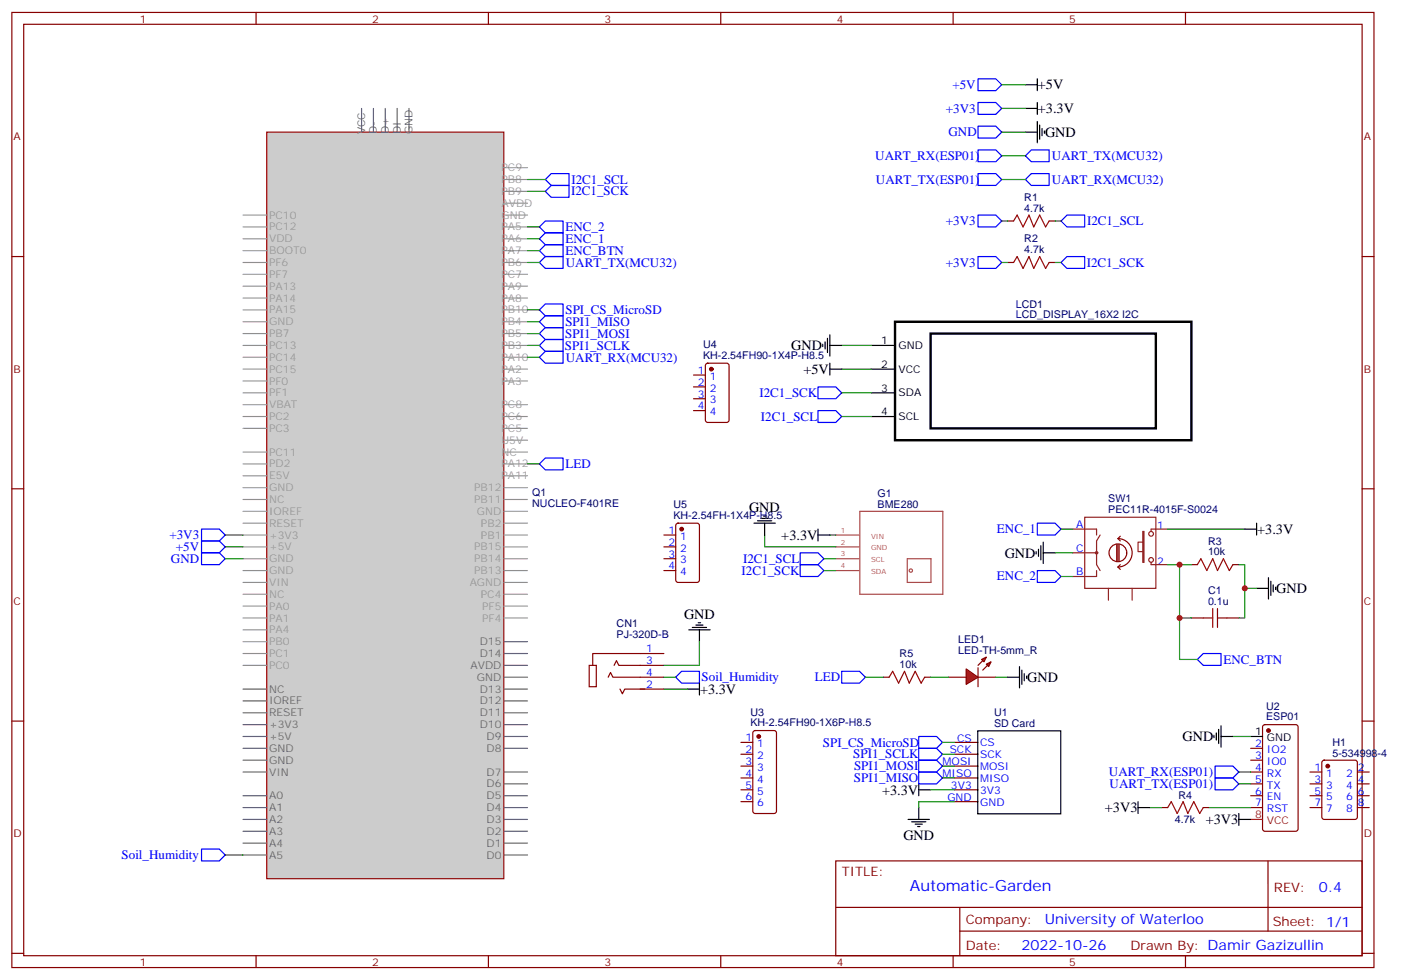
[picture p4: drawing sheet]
<svg xmlns="http://www.w3.org/2000/svg" width="417mm" height="292mm" viewBox="0 0 417 292" stroke-linecap="round" stroke-linejoin="round" font-family="sans-serif">
<g fill="none" stroke="#870000" stroke-width=".35">
<path d="M3.5 3.7h405.4v284.3h-405.4zM7.1 7.2h398.2v277.3h-398.2zM76.2 3.7v3.5M145.3 3.7v3.5M214.5 3.7v3.5M283.6 3.7v3.5M352.8 3.7v3.5M3.5 76.4h3.6M405.3 76.4h3.6M3.5 145.5h3.6M405.3 145.5h3.6M3.5 214.7h3.6"/>
<path d="M405.3 214.7h3.6M248.7 256.3h156.6v28.2h-156.6zM377.3 256.3v20.9M248.7 270.1h156.5M285.6 277.2h119.6M285.6 270.1v14.2M3.5 283.8h3.6M76.2 284.5v3.5M145.3 284.5v3.5M214.5 284.5v3.5M283.6 284.5v3.5M352.8 284.5v3.5"/>
<path d="M405.3 283.8h3.6"/>
</g>
<path d="M79.4 39.3h70.5v222.3h-70.5z" fill="#ccc" stroke="#900" stroke-width=".35"/>
<g fill="none" stroke="#999" stroke-width=".35">
<path d="M149.9 49.9h7.1M149.9 53.4h7.1M149.9 57h7.1M72.3 64h7.1M72.3 67.6h7.1M72.3 71.1h7.1M72.3 74.6h7.1M72.3 78.1h7.1M149.9 60.5h7.1M149.9 64h7.1M149.9 67.6h7.1M149.9 71.1h7.1"/>
<path d="M149.9 74.6h7.1M149.9 78.1h7.1M72.3 81.7h7.1M72.3 85.2h7.1M72.3 88.7h7.1M72.3 92.3h7.1M72.3 95.8h7.1M72.3 99.3h7.1M149.9 81.7h7.1M149.9 85.2h7.1M149.9 88.7h7.1M149.9 92.3h7.1"/>
<path d="M149.9 95.8h7.1M149.9 99.3h7.1M72.3 102.8h7.1M72.3 106.4h7.1M72.3 109.9h7.1M72.3 113.4h7.1M72.3 116.9h7.1M149.9 102.8h7.1M149.9 106.4h7.1M149.9 109.9h7.1M149.9 113.4h7.1M72.3 120.5h7.1"/>
<path d="M72.3 124h7.1M72.3 127.5h7.1M72.3 134.6h7.1M72.3 138.1h7.1M149.9 120.5h7.1M149.9 124h7.1M149.9 127.5h7.1M149.9 131.1h7.1M149.9 134.6h7.1M149.9 138.1h7.1M72.3 141.6h7.1M72.3 145.2h7.1"/>
<path d="M72.3 148.7h7.1M72.3 152.2h7.1M72.3 155.8h7.1M72.3 159.3h7.1M149.9 141.6h7.1M149.9 145.2h7.1M149.9 148.7h7.1M149.9 152.2h7.1M149.9 155.8h7.1M149.9 159.3h7.1M72.3 162.8h7.1M72.3 166.3h7.1"/>
<path d="M72.3 169.9h7.1M72.3 173.4h7.1M72.3 176.9h7.1M149.9 162.8h7.1M149.9 166.3h7.1M149.9 169.9h7.1M149.9 173.4h7.1M149.9 176.9h7.1M72.3 180.4h7.1M72.3 184h7.1M72.3 198.1h7.1M72.3 194.6h7.1"/>
<path d="M72.3 191h7.1M72.3 187.5h7.1M149.9 180.4h7.1M149.9 184h7.1"/>
</g>
<g fill="none" stroke="#666" stroke-width=".35">
<path d="M107.6 32.3v7M111.1 32.3v7M114.7 32.3v7M118.2 32.3v7M121.7 32.3v7M149.9 191h7.1M149.9 194.6h7.1M149.9 198.1h7.1M72.3 205.1h7.1M72.3 208.7h7.1M72.3 212.2h7.1M72.3 215.7h7.1"/>
<path d="M72.3 219.3h7.1M149.9 201.6h7.1M149.9 205.1h7.1M149.9 208.7h7.1M149.9 212.2h7.1M149.9 215.7h7.1M149.9 219.3h7.1M72.3 222.8h7.1M72.3 229.8h7.1M72.3 236.9h7.1M72.3 226.3h7.1M149.9 222.8h7.1"/>
<path d="M149.9 229.8h7.1M149.9 233.4h7.1M149.9 236.9h7.1M72.3 240.4h7.1M72.3 243.9h7.1M72.3 247.5h7.1M72.3 251h7.1M72.3 254.5h7.1M149.9 240.4h7.1M149.9 243.9h7.1M149.9 247.5h7.1M149.9 251h7.1"/>
<path d="M149.9 254.5h7.1"/>
</g>
<g fill="none" stroke="#00f" stroke-width=".35">
<path d="M291 37.6h5.3l1.8 1.7-1.8 1.8h-5.3zM291 30.5h5.3l1.8 1.8-1.8 1.7h-5.3zM291 23.5h5.3l1.8 1.7-1.8 1.8h-5.3zM162.3 53.4l1.7-1.7h5.3v3.5h-5.3zM162.3 57l1.7-1.8h5.3v3.5h-5.3zM291 44.6h5.3l1.8 1.8-1.8 1.8h-5.3zM291 51.7h5.3l1.8 1.7-1.8 1.8h-5.3zM306.9 44.6h5.3v3.6h-5.3l-1.7-1.8zM306.9 51.7h5.3v3.5h-5.3l-1.7-1.8zM160.5 78.1l1.8-1.7h5.3v3.5h-5.3zM160.5 67.6l1.8-1.8h5.3v3.5h-5.3zM160.5 74.6l1.8-1.8h5.3v3.6h-5.3z"/>
<path d="M162.3 69.3h5.3v3.5h-5.3l-1.8-1.7zM291 64h5.3l1.8 1.8-1.8 1.8h-5.3zM291 76.4h5.3l1.8 1.7-1.8 1.8h-5.3zM315.7 78.1l1.8-1.7h5.3v3.5h-5.3zM317.5 64h5.3v3.6h-5.3l-1.8-1.8zM160.5 99.3l1.8-1.8h5.3v3.6h-5.3zM160.5 95.8l1.8-1.8h5.3v3.5h-5.3zM160.5 92.3l1.8-1.8h5.3v3.5h-5.3zM160.5 102.8l1.8-1.7h5.3v3.5h-5.3zM160.5 106.4l1.8-1.8h5.3v3.5h-5.3zM243.4 115.2h5.3l1.8 1.7-1.8 1.8h-5.3zM160.5 138.1l1.8-1.8h5.3v3.6h-5.3z"/>
<path d="M243.4 122.2h5.3l1.8 1.8-1.8 1.8h-5.3zM60 157.5h5.3l1.7 1.8-1.7 1.7h-5.3zM308.7 155.8h5.3l1.7 1.7-1.7 1.8h-5.3zM60 164.6h5.3l1.7 1.7-1.7 1.8h-5.3zM60 161h5.3l1.7 1.8-1.7 1.8h-5.3zM238.1 168.1h5.3l1.8 1.8-1.8 1.7h-5.3zM238.1 164.6h5.3l1.8 1.7-1.8 1.8h-5.3zM308.7 169.9h5.3l1.7 1.7-1.7 1.8h-5.3zM356.3 196.3l1.8-1.7h5.3v3.5h-5.3zM273.4 219.3h5.3l1.8 1.7-1.8 1.8h-5.3zM273.4 229.8h5.3l1.8 1.8-1.8 1.8h-5.3zM273.4 226.3h5.3l1.8 1.8-1.8 1.7h-5.3z"/>
<path d="M273.4 222.8h5.3l1.8 1.7-1.8 1.8h-5.3zM361.6 231.6h5.3l1.8 1.8-1.8 1.7h-5.3zM361.6 228.1h5.3l1.8 1.7-1.8 1.8h-5.3zM60 252.8h5.3l1.7 1.7-1.7 1.8h-5.3z"/>
</g>
<g fill="none" stroke="#008700" stroke-width=".35">
<path d="M298.1 39.3h7.1M298.1 25.2h7.1M298.1 32.3h7.1M157 53.4h5.3M157 57h5.3M298.1 53.4h7.1M298.1 46.4h7.1M157 78.1h3.5M157 67.6h3.5M157 71.1h3.5M157 74.6h3.5M298.1 78.1h1.8"/>
<path d="M298.1 65.8h1.8M314 78.1h1.7M314 65.8h1.7M157 99.3h3.5M157 95.8h3.5M157 92.3h3.5M157 106.4h3.5M157 102.8h3.5M250.5 102.8h8.8M250.5 109.9h8.8M250.5 116.9h8.8M157 138.1h3.5"/>
<path d="M250.5 124h8.8M67 159.3h5.3M227.5 159.3v3.5h21.2M246.9 159.3h1.8M315.7 157.5h3.6M347.5 157.5h22.9M67 162.8h5.3M67 166.3h5.3M245.2 166.3h3.5M245.2 169.9h3.5M314 164.6h5.3M315.7 171.6h3.6"/>
<path d="M347.5 168.1h3.5v28.2h5.3M351 168.1h3.5M368.7 168.1h1.7v15.9h-1.7M370.4 175.2h3.5M351 184h3.5M366.9 219.3h5.3M276.9 235.1h7.1M280.5 231.6h3.5M280.5 228.1h3.5M280.5 224.5h3.5M280.5 221h3.5M284 238.7h-10.6v1.7"/>
<path d="M368.7 229.8h3.5M368.7 233.4h3.5M67 254.5h5.3M342.2 240.4h3.5M359.8 240.4h12.4"/>
</g>
<g fill="none" stroke="#000" stroke-width=".35">
<path d="M305.2 39.3h3.5M305.2 32.3h3.5M305.2 25.2h3.5M308.7 23.5v3.5M308.7 30.5v3.5M308.7 36.2v6.3M309.4 37.2v4.3M310.1 38.3v2.1M310.8 39v.7M246.9 99.7v6.3M244.8 102.5v.7M245.5 101.8v2.1"/>
<path d="M246.2 100.7v4.3M246.9 102.8h3.6M246.9 109.9h3.6M246.9 108.1v3.6M259.3 102.8h7M259.3 109.9h7M259.3 116.9h7M259.3 124h7M224.4 155.8h6.3M225.4 155h4.3M226.5 154.3h2.1M227.2 153.6h.7"/>
<path d="M227.5 155.8v3.5M243.4 159.3h3.5M243.4 157.5v3.5M370.4 157.5h3.5M373.9 155.8v3.5M308.3 164.2v.7M309 163.5v2.1M309.7 162.5v4.2M310.4 164.6h3.6M310.4 161.4v6.3M373.9 175.2h3.6M377.5 172v6.3"/>
<path d="M378.2 173v4.3M378.9 174.1v2.1M379.6 174.8v.7M291 217.6h24.7v24.7h-24.7zM361.2 218.9v.7M361.9 218.2v2.1M362.7 217.1v4.3M363.4 219.3h3.5M363.4 216.1v6.3M372.2 219.3h3.5M273.4 233.4v3.5M273.4 235.1h3.5"/>
<path d="M338.7 238.7v3.5M270.2 243.9h6.4M271.3 244.7h4.2M272.3 245.4h2.2M273 246.1h.8M273.4 240.4v3.5M338.7 240.4h3.5M368.7 243.9h3.5M368.7 242.2v3.5"/>
</g>
<g fill="none" stroke="#870000" stroke-width=".35">
<path d="M299.9 65.8h1.7M299.9 78.1h1.7M312.2 65.8h1.8M312.2 78.1h1.8M354.5 168.1h1.8M366.9 168.1h1.8M354.5 184h3.6M365.1 184h3.6M262.8 201.6h1.8M275.2 201.6h1.7M375.9 215.9l.5-.2h9.2l.6 .5 .1 30.6-.5 .6-9.4 .1-.6-.5-.1-30.6zM284 221h7"/>
<path d="M284 224.5h7M284 228.1h7M284 231.6h7M284 235.1h7M284 238.7h7M372.2 222.8h3.5M372.2 226.3h3.5M372.2 229.8h3.5M372.2 233.4h3.5M372.2 236.9h3.5M345.7 240.4h1.8M358.1 240.4h1.7"/>
<path d="M372.2 240.4h3.5"/>
</g>
<circle cx="377.5" cy="217.5" r=".53" fill="#870000" stroke="#870000" stroke-width=".35"/>
<path d="M372.2 243.9h3.5" fill="none" stroke="#f00" stroke-width=".35"/>
<path d="M301.6 65.8l1.1-1.8 1.7 3.6 1.8-3.6 1.4 3.6 1.8-3.6 1.7 3.6 1.1-1.8M301.6 78.1l1.1-1.7 1.7 3.5 1.8-3.5 1.4 3.5 1.8-3.5 1.7 3.5 1.1-1.8M356.3 168.1l1.1-1.8 1.7 3.6 1.8-3.6 1.4 3.6 1.8-3.6 1.7 3.6 1.1-1.8M358.1 184h2.8M360.9 181.2v5.6M362.3 184h2.8M362.3 181.2v5.6M264.6 201.6l1-1.8 1.8 3.6 1.8-3.6 1.4 3.6 1.7-3.6 1.8 3.6 1.1-1.8M347.5 240.4l1-1.7 1.8 3.5 1.8-3.5 1.4 3.5 1.7-3.5 1.8 3.5 1.1-1.8" fill="none" stroke="#a10000" stroke-width=".35"/>
<path d="M266.3 95.8h88.2v35.3h-88.2zM276.9 99.3h67.1v28.2h-67.1z" fill="none" stroke="#000" stroke-width=".71"/>
<path d="M248.7 159.3h7M255.9 152.2h24.7v24.7h-24.7zM248.7 162.8h7M248.7 166.3h7M248.7 169.9h7M270 166.3h7v7.1h-7zM271.5 169.9a.5 .5 0 0 0-.6-.5 .5 .5 0 0 0-.2 .8 .5 .5 0 0 0 .8-.2" fill="none" stroke="#a64a4a" stroke-width=".35"/>
<g fill="none" stroke="#8c2424" stroke-width=".35">
<path d="M319.3 157.5h7v1.8M322.8 154h21.2v21.2h-21.2zM327.4 159.3l-1.1 1.7v7.1l1.1 1.8M340.1 158.2h.3v9.2h-.3zM347.5 157.5h-5v.7M319.3 164.6h7M326.3 169.9v1.7h-7M329.8 175.2v3.5M336.9 175.2v3.5M340.1 161.4h-1.4v2.8h1.4M342.5 167.4v.7h5"/>
<circle cx="342.5" cy="158.9" r=".71"/>
<circle cx="326.3" cy="164.6" r=".35"/>
<circle cx="342.5" cy="166.7" r=".71"/>
</g>
<path d="M333.4 159.6l-.7 .7M332.3 162.1v4.9M332.7 160.3a4.2 4.2 0 0 1 4.2 4.3 4.2 4.2 0 0 1-4.2 4.2M332.7 168.8l.7 .7M332.7 162.1v4.9M332.7 160.3l.7 .7M333 162.1v4.9M333.4 168.1l-.7 .7M335.3 164.6a2.65 2.65 0 0 0-3.7-2.4 2.65 2.65 0 0 0-.6 4.4 2.65 2.65 0 0 0 4.2-1.3l.1-.6" fill="none" stroke="#850000" stroke-width=".35"/>
<g fill="#f00" stroke="#870000" stroke-width=".35">
<path d="M287.5 199.1l3.5 2.5-3.5 2.1z"/>
<path d="M291 198.8v5.6z"/>
</g>
<g fill="#870000" stroke="#870000" stroke-width=".35">
<path d="M292.5 196.7l-1.5 1.4z"/>
<path d="M292.5 199.5l1.4-1.4z"/>
</g>
<g fill="#f00" stroke="#870000" stroke-width=".35">
<path d="M292.1 196.3l1.4-.7-.7 1.4z"/>
<path d="M293.5 197.7l1.4-.7-.7 1.4z"/>
</g>
<g fill="none" stroke="#870000" stroke-width=".35">
<path d="M206.4 111.7h3.5M206.4 115.2h3.5M206.4 118.7h3.5M210.1 108.3l.5-.2h5.7l.6 .5 .1 16.5-.5 .6-5.9 .1-.6-.5-.1-16.5zM206.4 122.2h3.5M197.6 159.3h3.5M201.3 156l.5-.2h5.6l.7 .4v16.5l-.4 .6-5.9 .1-.7-.5v-16.4zM197.6 162.8h3.5M197.6 166.3h3.5M197.6 169.9h3.5M175.3 198.1h2.1v6.3h-2.1zM182.7 198.1l.7-1.4 .7 1.4h13.5"/>
<path d="M197.6 194.6h-21.2v3.5M181 201.6l.7-1.4 .7 1.4h15.2M184.5 205.1l.7 1.5 .7-1.5h6M190.5 205.1h7.1M224.2 217.7l.5-.2h5.7l.6 .4 .1 23.6-.5 .6-5.9 .1-.6-.5-.1-23.5zM282.2 201.6h5.3M291 201.6h5.3M220.5 221h3.5M220.5 224.5h3.5M220.5 228.1h3.5M220.5 231.6h3.5M220.5 235.1h3.5"/>
<path d="M220.5 238.7h3.5M389.8 229.8h3.5M389.8 233.4h3.5M389.8 236.9h3.5M393.6 226.5l.5-.2h9.1l.7 .4v16.5l-.4 .7h-9.4l-.7-.4-.1-16.5zM403.9 229.8h3.6M403.9 233.4h3.6M403.9 236.9h3.6M389.8 240.4h3.5M403.9 240.4h3.6"/>
</g>
<path d="M208.1 191v7.1h-10.5M197.6 201.6h3.5M197.6 205.1h7M257.5 201.6h5.3M276.9 201.6h5.3M296.3 201.6h3.6" fill="none" stroke="#008700" stroke-width=".35"/>
<path d="M250.5 199.8h5.3l1.7 1.8-1.7 1.8h-5.3zM201.1 201.6l1.7-1.8h5.3v3.6h-5.3z" fill="none" stroke="#00f" stroke-width=".35"/>
<path d="M205 187.5h6.3M206 186.8h4.3M207.1 186.1h2.1M207.8 185.4h.7M208.1 187.5v3.5M303.4 198.4v6.4M304.1 199.5v4.2M204.6 205.1h3.5M208.1 203.4v3.5M299.9 201.6h3.5M304.8 200.6v2.1M305.5 201.3v.7" fill="none" stroke="#000" stroke-width=".35"/>
<g fill="#870000" stroke="#870000" stroke-width=".35">
<circle cx="225.8" cy="219.3" r=".53"/>
<circle cx="211.7" cy="109.9" r=".53"/>
<circle cx="202.8" cy="157.5" r=".53"/>
<circle cx="395.1" cy="228.1" r=".53"/>
</g>
<g fill="#c00">
<circle cx="351" cy="184" r=".88"/>
<circle cx="370.4" cy="175.2" r=".88"/>
<circle cx="351" cy="168.1" r=".88"/>
</g>
<text font-size="4.6" fill="#00f" x="270.8" y="265.3">Automatic-Garden</text>
<g font-size="4.2">
<text x="308.9" y="26.6">+5V</text>
<text x="308.9" y="33.7">+3.3V</text>
<text x="311" y="40.7">GND</text>
<text x="235.5" y="104.2">GND</text>
<text x="239.1" y="111.3">+5V</text>
<text x="222.9" y="152.4">GND</text>
<text x="232.5" y="160.7">+3.3V</text>
<text x="374.1" y="158.9">+3.3V</text>
<text x="299" y="166">GND</text>
<text x="379.8" y="176.6">GND</text>
<text x="203.6" y="184.3">GND</text>
<text x="305.7" y="203">GND</text>
<text x="208.3" y="206.6">+3.3V</text>
<text x="351.9" y="220.7">GND</text>
<text x="262.5" y="236.6">+3.3V</text>
<text x="328.8" y="241.9">+3V3</text>
<text x="358.8" y="245.4">+3V3</text>
<text x="268.8" y="250">GND</text>
</g>
<g font-size="4.2" fill="#00f">
<text x="392.5" y="265.6">0.4</text>
<text x="310.9" y="275.1">University of Waterloo</text>
<text x="304" y="282.9">2022-10-26</text>
</g>
<g font-size="3.9" fill="#00f">
<text x="283.4" y="26.5">+5V</text>
<text x="281.5" y="33.5">+3V3</text>
<text x="282.3" y="40.6">GND</text>
<text x="260.5" y="47.6">UART_RX(ESP01)</text>
<text x="313" y="47.7">UART_TX(MCU32)</text>
<text x="169.9" y="58.2">I2C1_SCK</text>
<text x="170" y="54.6">I2C1_SCL</text>
<text x="260.7" y="54.7">UART_TX(ESP01)</text>
<text x="313" y="54.8">UART_RX(MCU32)</text>
<text x="168.3" y="68.9">ENC_2</text>
<text x="281.5" y="67">+3V3</text>
<text x="323.5" y="67">I2C1_SCL</text>
<text x="168.3" y="76">ENC_BTN</text>
<text x="168.3" y="72.4">ENC_1</text>
<text x="168.4" y="79.5">UART_TX(MCU32)</text>
<text x="281.5" y="79.4">+3V3</text>
<text x="323.4" y="79.3">I2C1_SCK</text>
<text x="168.3" y="93.5">SPI_CS_MicroSD</text>
<text x="168.2" y="100.7">SPI1_MOSI</text>
<text x="168.3" y="97.1">SPI1_MISO</text>
<text x="168.1" y="104.2">SPI1_SCLK</text>
<text x="168.4" y="107.7">UART_RX(MCU32)</text>
<text x="226" y="118.2">I2C1_SCK</text>
<text x="226.4" y="125.3">I2C1_SCL</text>
<text x="168.3" y="139.3">LED</text>
<text x="50.4" y="160.5">+3V3</text>
<text x="296.7" y="158.6">ENC_1</text>
<text x="50.9" y="167.6">GND</text>
<text x="52.4" y="164">+5V</text>
<text x="221.1" y="167.6">I2C1_SCL</text>
<text x="220.7" y="171.1">I2C1_SCK</text>
<text x="296.7" y="172.7">ENC_2</text>
<text x="364.1" y="197.7">ENC_BTN</text>
<text x="208.8" y="202.8">Soil_Humidity</text>
<text x="242.5" y="202.7">LED</text>
<text x="244.9" y="222.3">SPI_CS_MicroSD</text>
<text x="253.9" y="225.7">SPI1_SCLK</text>
<text x="254.1" y="232.7">SPI1_MISO</text>
<text x="254.1" y="229.2">SPI1_MOSI</text>
<text x="330" y="231.1">UART_RX(ESP01)</text>
<text x="330.2" y="234.6">UART_TX(ESP01)</text>
<text x="36.2" y="255.8">Soil_Humidity</text>
</g>
<g font-size="3.9" fill="#800">
<text x="250.5" y="260.9">TITLE:</text>
<text x="379.1" y="265.6">REV:</text>
<text x="287.4" y="275.1">Company:</text>
<text x="378.7" y="275.7">Sheet: 1/1</text>
<text x="287.4" y="282.8">Date:</text>
<text x="336.4" y="282.8">Drawn By: Damir Gazizullin</text>
</g>
<g font-size="3.2" fill="#800">
<text x="41.6" y="6.7">1</text>
<text x="110.8" y="6.7">2</text>
<text x="179.9" y="6.7">3</text>
<text x="249.1" y="6.7">4</text>
<text x="318.2" y="6.7">5</text>
<text x="4.1" y="41.8">A</text>
<text x="405.9" y="41.8">A</text>
<text x="4.1" y="110.9">B</text>
<text x="405.9" y="110.9">B</text>
<text x="4.1" y="180.1">C</text>
<text x="405.9" y="180.1">C</text>
<text x="4.1" y="249.2">D</text>
<text x="405.9" y="249.2">D</text>
<text x="41.6" y="287.5">1</text>
<text x="110.8" y="287.5">2</text>
<text x="179.9" y="287.5">3</text>
<text x="249.1" y="287.5">4</text>
<text x="318.2" y="287.5">5</text>
</g>
<g font-size="3.2" fill="#666">
<text x="108.7" y="40" transform="rotate(-90 108.7 40)">VCC</text>
<text x="112.2" y="40" transform="rotate(-90 112.2 40)">D-</text>
<text x="115.7" y="40" transform="rotate(-90 115.7 40)">D+</text>
<text x="119.2" y="40" transform="rotate(-90 119.2 40)">DI</text>
<text x="122.8" y="40" transform="rotate(-90 122.8 40)">GND</text>
<text x="142.7" y="192.1">D15</text>
<text x="142.7" y="195.6">D14</text>
<text x="140" y="199.1">AVDD</text>
<text x="141.9" y="202.7">GND</text>
<text x="80.1" y="209.7">IOREF</text>
<text x="80.1" y="206.2">NC</text>
<text x="142.7" y="206.2">D13</text>
<text x="142.7" y="209.7">D12</text>
<text x="80.1" y="213.3">RESET</text>
<text x="142.7" y="213.3">D11</text>
<text x="80.1" y="220.3">+5V</text>
<text x="80.1" y="216.8">+3V3</text>
<text x="142.7" y="216.8">D10</text>
<text x="144.8" y="220.3">D9</text>
<text x="80.1" y="223.8">GND</text>
<text x="80.1" y="227.4">GND</text>
<text x="144.8" y="223.8">D8</text>
<text x="80.1" y="230.9">VIN</text>
<text x="144.8" y="230.9">D7</text>
<text x="80.1" y="237.9">A0</text>
<text x="144.8" y="234.4">D6</text>
<text x="144.8" y="237.9">D5</text>
<text x="80.1" y="245">A2</text>
<text x="80.1" y="241.5">A1</text>
<text x="144.8" y="241.5">D4</text>
<text x="144.8" y="245">D3</text>
<text x="80.1" y="248.5">A3</text>
<text x="144.8" y="248.5">D2</text>
<text x="80.1" y="255.6">A5</text>
<text x="80.1" y="252.1">A4</text>
<text x="144.8" y="252.1">D1</text>
<text x="144.8" y="255.6">D0</text>
</g>
<g font-size="3.2" fill="#999">
<text x="149.2" y="51">PC9</text>
<text x="149.2" y="54.5">PB8</text>
<text x="149.2" y="58">PB9</text>
<text x="80.1" y="65.1">PC10</text>
<text x="149.2" y="61.6">AVDD</text>
<text x="149.2" y="65.1">GND</text>
<text x="80.1" y="68.6">PC12</text>
<text x="149.2" y="68.6">PA5</text>
<text x="80.1" y="75.7">BOOT0</text>
<text x="80.1" y="72.1">VDD</text>
<text x="149.2" y="72.1">PA6</text>
<text x="149.2" y="75.7">PA7</text>
<text x="80.1" y="82.7">PF7</text>
<text x="80.1" y="79.2">PF6</text>
<text x="149.2" y="79.2">PB6</text>
<text x="149.2" y="82.7">PC7</text>
<text x="80.1" y="89.8">PA14</text>
<text x="80.1" y="86.3">PA13</text>
<text x="149.2" y="86.3">PA9</text>
<text x="149.2" y="89.8">PA8</text>
<text x="80.1" y="93.3">PA15</text>
<text x="149.2" y="93.3">PB10</text>
<text x="80.1" y="100.4">PB7</text>
<text x="80.1" y="96.8">GND</text>
<text x="149.2" y="96.8">PB4</text>
<text x="149.2" y="100.4">PB5</text>
<text x="80.1" y="107.4">PC14</text>
<text x="80.1" y="103.9">PC13</text>
<text x="149.2" y="103.9">PB3</text>
<text x="149.2" y="107.4">PA10</text>
<text x="80.1" y="110.9">PC15</text>
<text x="149.2" y="110.9">PA2</text>
<text x="80.1" y="118">PF1</text>
<text x="80.1" y="114.5">PF0</text>
<text x="149.2" y="114.5">PA3</text>
<text x="80.1" y="125.1">PC2</text>
<text x="80.1" y="121.5">VBAT</text>
<text x="149.2" y="121.5">PC8</text>
<text x="149.2" y="125.1">PC6</text>
<text x="80.1" y="128.6">PC3</text>
<text x="149.2" y="128.6">PC5</text>
<text x="80.1" y="135.6">PC11</text>
<text x="149.2" y="132.1">U5V</text>
<text x="149.2" y="135.6">NC</text>
<text x="80.1" y="142.7">E5V</text>
<text x="80.1" y="139.2">PD2</text>
<text x="149.2" y="139.2">PA12</text>
<text x="149.2" y="142.7">PA11</text>
<text x="80.1" y="149.8">NC</text>
<text x="80.1" y="146.2">GND</text>
<text x="141.1" y="146.2">PB12</text>
<text x="141.1" y="149.8">PB11</text>
<text x="80.1" y="153.3">IOREF</text>
<text x="141.9" y="153.3">GND</text>
<text x="80.1" y="156.8">RESET</text>
<text x="143.1" y="156.8">PB2</text>
<text x="143.1" y="160.3">PB1</text>
<text x="80.1" y="167.4">GND</text>
<text x="141.1" y="163.9">PB15</text>
<text x="141.1" y="167.4">PB14</text>
<text x="80.1" y="170.9">GND</text>
<text x="141.1" y="170.9">PB13</text>
<text x="80.1" y="178">NC</text>
<text x="80.1" y="174.4">VIN</text>
<text x="139.8" y="174.4">AGND</text>
<text x="143.1" y="178">PC4</text>
<text x="80.1" y="185">PA1</text>
<text x="80.1" y="181.5">PA0</text>
<text x="143.5" y="181.5">PF5</text>
<text x="143.5" y="185">PF4</text>
<text x="80.1" y="188.6">PA4</text>
<text x="80.1" y="195.6">PC1</text>
<text x="80.1" y="192.1">PB0</text>
<text x="80.1" y="199.1">PC0</text>
</g>
<g font-size="3.2" fill="#000080">
<text x="304.8" y="59.8">R1</text>
<text x="304.8" y="63">4.7k</text>
<text x="304.8" y="75.3">4.7k</text>
<text x="304.8" y="72.1">R2</text>
<text x="302.3" y="94.7">LCD_DISPLAY_16X2 I2C</text>
<text x="302.3" y="91.8">LCD1</text>
<text x="209.2" y="106.9">KH-2.54FH90-1X4P-H8.5</text>
<text x="209.2" y="103.7">U4</text>
<text x="158.4" y="147.7">Q1</text>
<text x="261.2" y="147.9">G1</text>
<text x="329.8" y="149.5">SW1</text>
<text x="158.4" y="150.9">NUCLEO-F401RE</text>
<text x="200.4" y="154.5">KH-2.54FH-1X4P-H8.5</text>
<text x="200.4" y="151.3">U5</text>
<text x="261.2" y="151.2">BME280</text>
<text x="329.8" y="152.8">PEC11R-4015F-S0024</text>
<text x="359.5" y="165.3">10k</text>
<text x="359.5" y="162.2">R3</text>
<text x="359.5" y="176.9">C1</text>
<text x="359.5" y="180.1">0.1u</text>
<text x="183.5" y="189.8">PJ-320D-B</text>
<text x="183.5" y="186.6">CN1</text>
<text x="285.2" y="191.4">LED1</text>
<text x="267.7" y="195.6">R5</text>
<text x="285.2" y="194.6">LED-TH-5mm_R</text>
<text x="267.7" y="198.8">10k</text>
<text x="223.3" y="213.1">U3</text>
<text x="295.8" y="213.2">U1</text>
<text x="376.8" y="214.5">ESP01</text>
<text x="376.8" y="211.3">U2</text>
<text x="223.3" y="216.3">KH-2.54FH90-1X6P-H8.5</text>
<text x="295.8" y="216.3">SD Card</text>
<text x="396.5" y="225.2">5-534998-4</text>
<text x="396.5" y="222.1">H1</text>
<text x="350.7" y="238">R4</text>
<text x="349.6" y="245.1">4.7k</text>
</g>
<g font-size="3.2">
<text x="262.2" y="102.5">1</text>
<text x="267.4" y="103.9">GND</text>
<text x="262.2" y="109.5">2</text>
<text x="267.4" y="110.9">VCC</text>
<text x="262.2" y="116.6">3</text>
<text x="267.4" y="118">SDA</text>
<text x="262.2" y="123.6">4</text>
<text x="267.4" y="125.1">SCL</text>
<text x="373.5" y="218.9">1</text>
<text x="377" y="220.7">GND</text>
</g>
<g font-size="3.2" fill="#00f">
<text x="207.7" y="111.3">1</text>
<text x="211.2" y="113.1">1</text>
<text x="207.7" y="114.8">2</text>
<text x="207.7" y="118.4">3</text>
<text x="211.2" y="116.6">2</text>
<text x="207.7" y="121.9">4</text>
<text x="211.2" y="120.1">3</text>
<text x="211.2" y="123.6">4</text>
<text x="198.9" y="158.9">1</text>
<text x="202.4" y="160.7">1</text>
<text x="320.3" y="157.2">A</text>
<text x="344.3" y="157.5">1</text>
<text x="198.9" y="162.5">2</text>
<text x="198.9" y="166">3</text>
<text x="202.4" y="164.2">2</text>
<text x="202.4" y="167.7">3</text>
<text x="320.2" y="164.2">C</text>
<text x="198.9" y="169.5">4</text>
<text x="202.4" y="171.3">4</text>
<text x="320.3" y="171.3">B</text>
<text x="344.3" y="168.1">2</text>
<text x="192.3" y="197.7">3</text>
<text x="192.3" y="194.2">1</text>
<text x="192.3" y="201.3">4</text>
<text x="192.3" y="204.8">2</text>
<text x="221.8" y="220.7">1</text>
<text x="284.8" y="220.8">CS</text>
<text x="221.8" y="224.2">2</text>
<text x="221.8" y="227.7">3</text>
<text x="225.3" y="222.4">1</text>
<text x="225.3" y="226">2</text>
<text x="280.5" y="227.8">MOSI</text>
<text x="282.6" y="224.3">SCK</text>
<text x="291.7" y="222.2">CS</text>
<text x="291.7" y="225.7">SCK</text>
<text x="373.5" y="222.4">2</text>
<text x="373.5" y="226">3</text>
<text x="377" y="224.2">IO2</text>
<text x="377" y="227.7">IO0</text>
<text x="221.8" y="231.2">4</text>
<text x="225.3" y="229.5">3</text>
<text x="225.3" y="233">4</text>
<text x="280.5" y="231.3">MISO</text>
<text x="291.7" y="229.2">MOSI</text>
<text x="291.7" y="232.7">MISO</text>
<text x="373.5" y="229.5">4</text>
<text x="373.5" y="233">5</text>
<text x="377" y="231.2">RX</text>
<text x="391.2" y="229.5">1</text>
<text x="391.2" y="233">3</text>
<text x="394.7" y="231.2">1</text>
<text x="400.6" y="231.2">2</text>
<text x="404.1" y="233">4</text>
<text x="404.1" y="229.5">2</text>
<text x="221.8" y="234.8">5</text>
<text x="221.8" y="238.3">6</text>
<text x="225.3" y="236.5">5</text>
<text x="281.9" y="238.4">GND</text>
<text x="283" y="234.9">3V3</text>
<text x="291.7" y="236.3">3V3</text>
<text x="291.7" y="239.8">GND</text>
<text x="373.5" y="236.5">6</text>
<text x="377" y="234.8">TX</text>
<text x="377" y="238.3">EN</text>
<text x="391.2" y="236.5">5</text>
<text x="394.7" y="234.8">3</text>
<text x="394.7" y="238.3">5</text>
<text x="400.6" y="238.3">6</text>
<text x="400.6" y="234.8">4</text>
<text x="404.1" y="236.5">6</text>
<text x="225.3" y="240.1">6</text>
<text x="373.5" y="240.1">7</text>
<text x="377" y="241.8">RST</text>
<text x="391.2" y="240.1">7</text>
<text x="394.7" y="241.8">7</text>
<text x="400.6" y="241.8">8</text>
<text x="404.1" y="240.1">8</text>
</g>
<g font-size="3.2" fill="#f00">
<text x="373.5" y="243.6">8</text>
<text x="377" y="245.4">VCC</text>
</g>
<g font-size="2.1" fill="#a54b4b">
<text x="250.3" y="158.6">1</text>
<text x="259.2" y="160.3">VIN</text>
<text x="250.3" y="162.1">2</text>
<text x="250.3" y="165.6">3</text>
<text x="259.2" y="163.8">GND</text>
<text x="259.2" y="167.4">SCL</text>
<text x="250.3" y="169.2">4</text>
<text x="259.2" y="170.9">SDA</text>
</g>
</svg>
